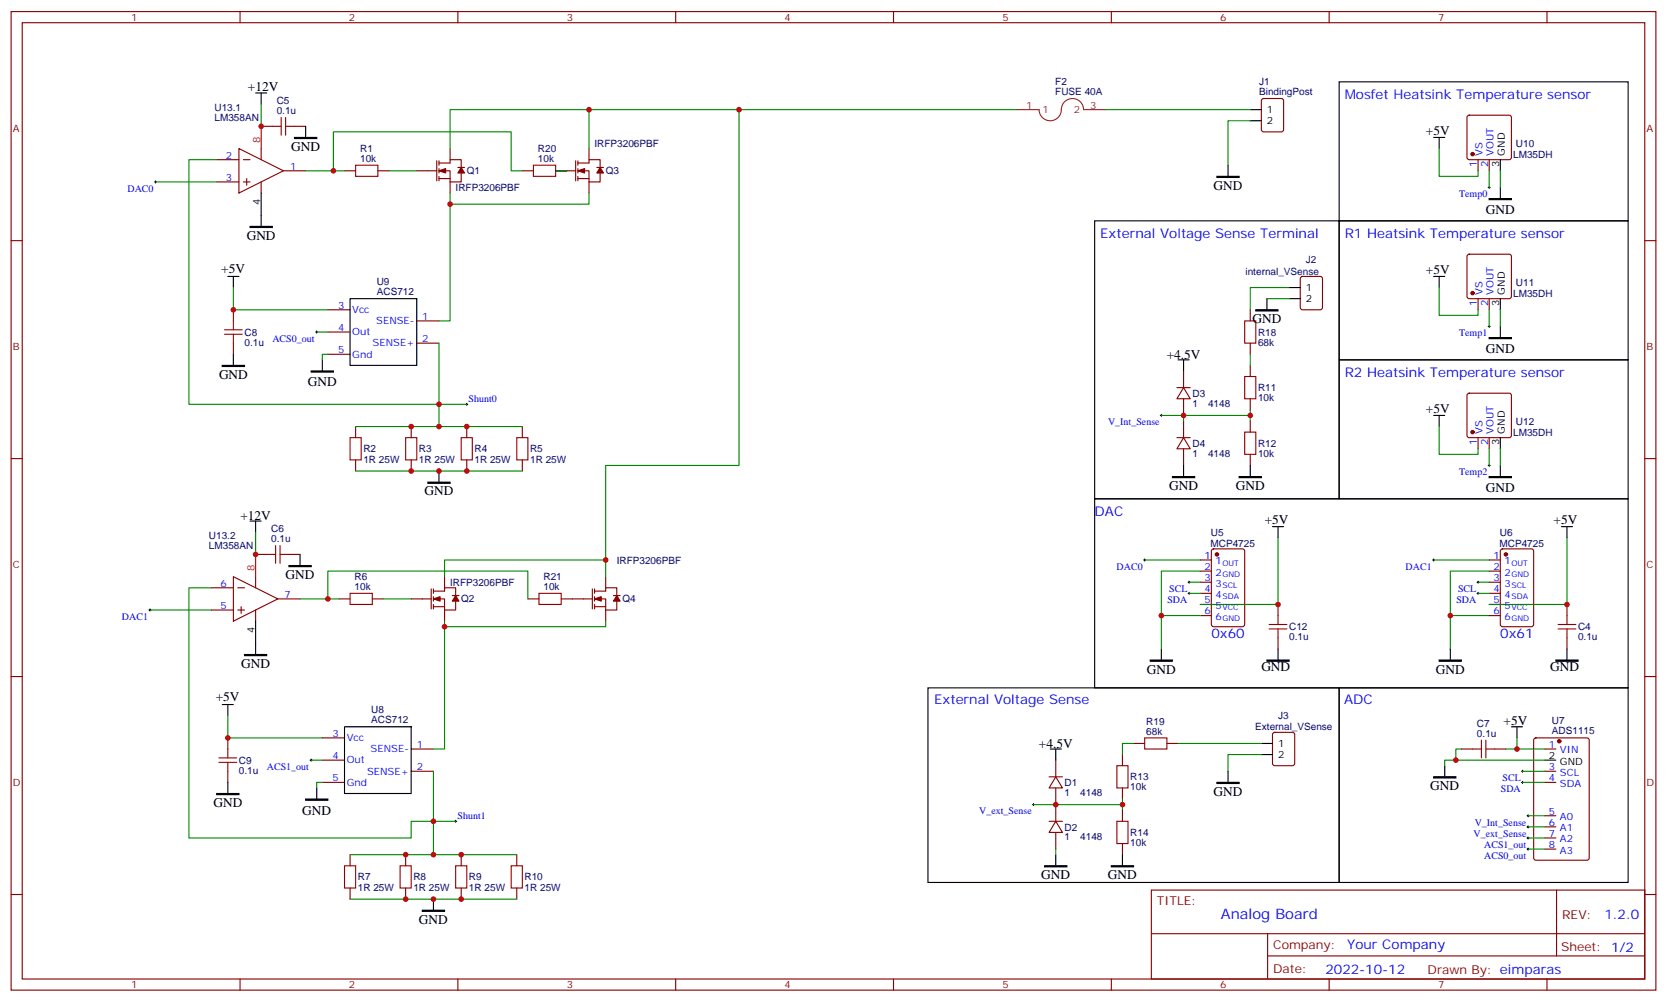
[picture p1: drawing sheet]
<svg xmlns="http://www.w3.org/2000/svg" width="529mm" height="318mm" viewBox="0 0 529 318" stroke-linecap="round" stroke-linejoin="round" font-family="sans-serif">
<g fill="none" stroke="#000" stroke-width=".35">
<path d="M81.1 29.5h3.6M82.9 29.5v3.5M396.9 34.8h3.5M396.9 38.3h3.5M425.1 26h91.7v44.1h-91.7zM97 40.1v3.5M389.8 52.4v3.6M455.1 43.6h3.5M456.8 43.6v3.5M476.2 50.7v3.5M476.2 59.5v3.5M82.9 61.2v10.6"/>
<path d="M347.5 70.1h77.6v88.2h-77.6zM425.1 70.1h91.7v44.1h-91.7zM72.3 87.7h3.5M74.1 87.7v3.5M111.1 94.8h21.2v21.1h-21.2zM402.2 94.8v3.5M409.2 91.2h3.5M409.2 94.8h3.5M455.1 87.7h3.5M456.8 87.7v3.5M476.2 94.8v3.5M74.1 112.4v3.5"/>
<path d="M102.3 114.2v3.5M373.9 114.2h3.6M375.7 114.2v3.5M425.1 114.2h91.7v44.1h-91.7zM476.2 103.6v3.5M455.1 131.8h3.5M456.8 131.8v3.5M476.2 138.9v3.5M139.3 149.4v3.6M347.5 158.3h169.3v59.9h-169.3zM375.7 147.7v3.5M396.9 147.7v3.5"/>
<path d="M476.2 147.7v3.5M79.4 165.3h3.5M81.1 165.3v3.5M95.2 175.9v3.5M403.9 167.1h3.6M405.7 167.1v3.5M495.7 167.1h3.5M497.4 167.1v3.5M81.1 197.1v10.5M294.6 218.2h130.5v61.8h-130.5zM368.7 205.9v3.5M405.7 205.9v3.5"/>
<path d="M425.1 218.2h91.7v61.8h-91.7zM460.4 205.9v3.5M497.4 205.9v3.5M70.6 223.5h3.5M72.3 223.5v3.5M109.4 230.6h21.1v21.1h-21.1zM333.4 237.6h3.5M335.1 237.6v3.6M400.4 235.9h3.5M400.4 239.4h3.5M479.8 230.6h3.5M481.5 230.6v3.5"/>
<path d="M72.3 248.2v3.5M100.5 250v3.5M389.8 244.7v3.5M458.6 242.9v3.6M490.4 241.2h3.5M335.1 271.1v3.6M356.3 271.1v3.6M137.6 285.3v3.5"/>
</g>
<g fill="#870000" stroke="#870000" stroke-width=".35">
<path d="M139.3 54.2l2.2-.7v1.4z"/>
<path d="M146.4 53.1l1.1 1.8h-2.2z"/>
<path d="M137.6 190l2.1-.7v1.4z"/>
<path d="M144.6 188.9l1.1 1.8h-2.1z"/>
<path d="M183.4 54.2l2.2-.7v1.4z"/>
<path d="M190.5 53.1l1.1 1.8h-2.2z"/>
<path d="M188.7 190l2.2-.7v1.4z"/>
<path d="M195.8 188.9l1 1.8h-2.1z"/>
<circle cx="494.9" cy="235.2" r=".53"/>
<circle cx="478" cy="175.9" r=".53"/>
<circle cx="467.4" cy="137.1" r=".53"/>
<circle cx="386.3" cy="175.9" r=".53"/>
<circle cx="467.4" cy="93" r=".53"/>
<circle cx="467.4" cy="48.9" r=".53"/>
</g>
<g fill="none" stroke="#870000" stroke-width=".35">
<path d="M3.5 3.7h522.1v310.4h-522.1zM7.1 7.2h515v303.4h-515zM76.2 3.7v3.5M145.3 3.7v3.5M214.5 3.7v3.5M283.6 3.7v3.5M352.8 3.7v3.5M421.9 3.7v3.5M491.1 3.7v3.5M400.6 31.5l.5-.2h5.7l.6 .4 .1 9.4-.5 .7h-5.9l-.6-.4-.1-9.4zM465.9 36.8l.5-.3h12.7l.5 .3 .2 .5v12.7l-.3 .5-.4 .2h-12.7l-.5-.3-.2-.4v-12.7zM68.8 50.7h7"/>
<path d="M68.8 57.7h7M75.8 47.1l14.2 7.1-14.2 7zM77.3 50.7h2.1M77.3 57.7h2.1M78.3 56.7v2.1M82.9 47.1v3.6M82.9 57.7v3.5M82.9 40.1h3.5M90 54.2h7M93.5 40.1h3.5M109.4 54.2h3.5M119.9 54.2h3.6"/>
<path d="M132.3 54.2h6.3M138.6 51v6.4M139.3 51.7h3.6v-1h3.5v2.4M139.3 54.2h3.6v3.5M139.3 56.7h3.6M139.3 51v1.4M139.3 53.5v1.4M139.3 56v1.4M142.9 47.1v3.6M142.9 57.7v3.5M145.3 53.1h2.2M146.4 54.9v2.8h-3.5"/>
<path d="M165.8 54.2h3.5M176.4 54.2h6.3M182.7 51v6.4M183.4 51.7h3.6v-1h3.5v2.4M183.4 54.2h3.6v3.5M183.4 56.7h3.6M183.4 51v1.4M183.4 53.5v1.4M183.4 56v1.4M187 47.1v3.6M187 57.7v3.5M189.4 53.1h2.2"/>
<path d="M190.5 54.9v2.8h-3.5M469.2 50.7v3.5M472.7 50.7v3.5M3.5 76.4h3.6M522.1 76.4h3.5M74.1 98.3v3.5M104.1 98.3h7M396.9 98.3v3.5M413 87.9l.5-.2h5.6l.7 .4v9.5l-.5 .6-5.8 .1-.7-.5-.1-9.4zM465.9 80.9l.5-.3h12.7l.5 .3 .2 .5v12.7l-.3 .4-.4 .3h-12.7l-.5-.3-.2-.4v-12.7zM469.2 94.8v3.5M472.7 94.8v3.5"/>
<path d="M74.1 108.9v3.5M104.1 105.3h7M104.1 112.4h7M132.3 101.8h7M132.3 108.9h7M375.7 117.7v5.3M396.9 108.9v3.5M396.9 115.9v3.6M112.9 135.3v3.6M130.5 135.3v3.6M148.2 135.3v3.6M165.8 135.3v3.6"/>
<path d="M373.6 123h4.2M373.6 138.9h4.2M375.7 123l2.1 3.5h-4.2zM375.7 138.9l2.1 3.5h-4.2zM375.7 126.5v5.3M375.7 133.6v5.3M396.9 126.5v3.5M396.9 133.6v3.5M465.9 124.9l.5-.2h12.7l.5 .2 .2 .5v12.7l-.3 .5-.4 .3h-12.7l-.5-.3-.2-.5v-12.7zM469.2 138.9v3.5M472.7 138.9v3.5M3.5 145.5h3.6"/>
<path d="M112.9 145.9v3.5M130.5 145.9v3.5M148.2 145.9v3.5M165.8 145.9v3.5M375.7 142.4v5.3M396.9 144.1v3.6M522.1 145.5h3.5M81.1 175.9h3.6M91.7 175.9h3.5M381 177.7h3.5M384.8 174.3l.4-.2h9.2l.7 .5v23.5l-.5 .7h-9.4l-.6-.4-.1-23.6zM472.7 177.7h3.5"/>
<path d="M476.5 174.3l.5-.2h9.1l.7 .5v23.5l-.4 .7h-9.4l-.7-.4-.1-23.6zM67 186.5h7.1M67 193.5h7.1M74.1 183l14.1 7-14.1 7.1zM75.5 186.5h2.1M75.5 193.5h2.1M76.6 192.5v2.1M81.1 183v3.5M81.1 193.5v3.6M88.2 190h7M107.6 190h3.5M118.2 190h3.5"/>
<path d="M130.5 190h6.4M136.9 186.8v6.4M137.6 187.5h3.5v-1h3.5v2.4M137.6 190h3.5v3.5M137.6 192.5h3.5M137.6 186.8v1.4M137.6 189.3v1.4M137.6 191.8v1.4M141.1 183v3.5M141.1 193.5v3.6M143.6 188.9h2.1M144.6 190.7v2.8h-3.5"/>
<path d="M167.6 190h3.5M178.2 190h9.8M188 186.8v6.4M188.7 187.5h3.6v-1h3.5v2.4M188.7 190h3.6v3.5M188.7 192.5h3.6M188.7 186.8v1.4M188.7 189.3v1.4M188.7 191.8v1.4M192.3 183v3.5M192.3 193.5v3.6M194.7 188.9h2.1"/>
<path d="M195.8 190.7v2.8h-3.5M381 181.2h3.5M381 184.7h3.5M381 188.2h3.5M381 191.8h3.5M381 195.3h3.5M405.7 191.8v3.5M472.7 181.2h3.5M472.7 184.7h3.5M472.7 188.2h3.5M472.7 191.8h3.5M472.7 195.3h3.5"/>
<path d="M497.4 191.8v3.5M3.5 214.6h3.6M405.7 202.4v3.5M497.4 202.4v3.5M522.1 214.6h3.5M72.3 234.1v3.5M102.3 234.1h7.1M130.5 237.6h7.1M356.3 239.4v3.5M359.8 235.9h3.6M370.4 235.9h3.5M404.2 232.5l.4-.2h5.7l.6 .5 .1 9.4-.5 .7h-5.9l-.6-.4-.1-9.5z"/>
<path d="M463.9 237.6h3.5M474.5 237.6h3.5M487.1 234.3l.4-.2h16.3l.6 .4 .1 37.7-.5 .7h-16.5l-.6-.5-.1-37.6zM490.4 237.6h3.5M72.3 244.7v3.5M102.3 248.2h7.1M102.3 241.2h7.1M130.5 244.7h7.1M333 246.5h4.3M335.1 246.5l2.2 3.5h-4.3zM335.1 241.2v5.3M335.1 250v10.6"/>
<path d="M356.3 250v3.5M356.3 257v3.6M490.4 244.7h3.5M490.4 248.2h3.5M490.4 258.8h3.5M111.1 271.1v3.6M128.8 271.1v3.6M146.4 271.1v3.6M164 271.1v3.6M333 260.6h4.3M335.1 260.6l2.2 3.5h-4.3zM335.1 264.1v5.3"/>
<path d="M356.3 267.6v3.5M490.4 262.3h3.5M490.4 265.9h3.5M490.4 269.4h3.5M3.5 283.8h3.6M111.1 281.7v3.6M128.8 281.7v3.6M146.4 281.7v3.6M164 281.7v3.6M365.5 282.4h156.6v28.2h-156.6zM365.5 296.2h156.5M402.4 296.2v14.1"/>
<path d="M494.1 282.4v20.9M522.1 283.8h3.5M76.2 310.6v3.5M145.3 310.6v3.5M214.5 310.6v3.5M283.6 310.6v3.5M352.8 310.6v3.5M402.4 303.3h119.6M421.9 310.6v3.5M491.1 310.6v3.5"/>
</g>
<path d="M82.9 40.1v7M81.1 175.9v7.1" fill="none" stroke="#f00" stroke-width=".35"/>
<g fill="none" stroke="#a10000" stroke-width=".35">
<path d="M89.3 37.3v5.6M90.7 37.3v5.6M86.4 40.1h2.9M90.7 40.1h2.8M112.9 52.4h7v3.6h-7zM169.3 52.4h7.1v3.6h-7.1zM71.3 106h5.6M71.3 104.6h5.6M74.1 101.8v2.8M74.1 106v2.9M395.1 101.8h3.5v7.1h-3.5zM395.1 119.5h3.5v7h-3.5z"/>
<path d="M111.1 138.9h3.6v7h-3.6zM128.8 138.9h3.5v7h-3.5zM146.4 138.9h3.5v7h-3.5zM164 138.9h3.6v7h-3.6zM395.1 137.1h3.5v7h-3.5zM84.7 175.9h2.8M87.5 173.1v5.6M88.9 173.1v5.6M88.9 175.9h2.8M111.1 188.2h7.1v3.6h-7.1zM171.1 188.2h7.1v3.6h-7.1zM402.9 199.5h5.6"/>
<path d="M402.9 198.1h5.6M405.7 195.3v2.8M405.7 199.5v2.9M494.6 199.5h5.6M494.6 198.1h5.6M497.4 195.3v2.8M497.4 199.5v2.9M72.3 237.6v2.9M363.4 234.1h7v3.5h-7zM467.4 237.6h2.9M470.3 234.8v5.7M471.7 237.6h2.8"/>
<path d="M471.7 234.8v5.7M69.5 241.9h5.6M69.5 240.5h5.6M72.3 241.9v2.8M354.5 242.9h3.6v7.1h-3.6zM109.4 274.7h3.5v7h-3.5zM127 274.7h3.5v7h-3.5zM144.6 274.7h3.6v7h-3.6zM162.3 274.7h3.5v7h-3.5zM354.5 260.6h3.6v7h-3.6z"/>
</g>
<path d="M322.8 34.8h7a3.6 3.6 0 0 0 4 3.5 3.6 3.6 0 0 0 3.2-4.2 3.5 3.5 0 0 1 3.8-2.8 3.5 3.5 0 0 1 3.2 3.5h7" fill="none" stroke="#8c2424" stroke-width=".35"/>
<g fill="none" stroke="#000" stroke-width=".32">
<path d="M49 57.7h.7M49.4 57.4v.7M472.4 59.5h.7M472.7 59.1v.7M100.2 105.3h.7M100.5 105v.7M472.4 103.6h.7M472.7 103.2v.7M147.8 128.3h.7M148.2 127.9v.7M368.3 131.8h.7M368.7 131.4v.8"/>
<path d="M472.4 147.7h.7M472.7 147.3v.7M363 177.7h.7M363.4 177.3v.7M454.7 177.7h.7M455.1 177.3v.7M47.3 193.5h.7M47.6 193.2v.7M377.1 188.2h.7M377.1 184.7h.7M377.5 184.4v.7M377.5 187.9v.7"/>
<path d="M468.8 188.2h.7M468.8 184.7h.7M469.2 184.4v.7M469.2 187.9v.7M98.4 241.2h.7M98.8 240.8v.7M327.7 255.3h.7M328.1 254.9v.7M483 244.7h.7M483 248.2h.7M483.3 244.3v.7M483.3 247.9v.7"/>
<path d="M484.7 258.8h.7M485.1 258.4v.8M144.3 260.6h.7M144.6 260.2v.7M484.7 265.9h.7M484.7 262.3h.7M484.7 269.4h.7M485.1 262v.7M485.1 265.5v.7M485.1 269v.7"/>
</g>
<g fill="#000" stroke="#000" stroke-width=".35">
<path d="M93.5 43.6h7v.4h-7zM386.3 56h7v.3h-7zM79.4 71.8h7v.4h-7zM472.7 63h7.1v.4h-7.1zM398.6 98.3h7.1v.3h-7.1zM70.6 115.9h7v.4h-7zM98.8 117.7h7v.3h-7zM472.7 107.1h7.1v.4h-7.1zM135.8 153h7.1v.3h-7.1zM372.2 151.2h7v.4h-7zM393.3 151.2h7.1v.4h-7.1zM472.7 151.2h7.1v.4h-7.1z"/>
<path d="M91.7 179.4h7.1v.4h-7.1zM77.6 207.6h7.1v.4h-7.1zM365.1 209.4h7.1v.4h-7.1zM402.2 209.4h7v.4h-7zM456.8 209.4h7.1v.4h-7.1zM493.9 209.4h7v.4h-7zM68.8 251.7h7v.4h-7zM97 253.5h7.1v.4h-7.1zM386.3 248.2h7v.4h-7zM455.1 246.5h7v.3h-7zM331.6 274.7h7.1v.3h-7.1zM352.8 274.7h7v.3h-7z"/>
<path d="M134.1 288.8h7v.3h-7z"/>
</g>
<g fill="none" stroke="#008700" stroke-width=".35">
<path d="M82.9 33v7.1M187 34.8v12.3M234.6 34.8v112.9h-42.3v30M322.8 34.8h-179.9v12.3M351 34.8h45.9M396.9 38.3h-7.1v14.1M49.4 57.7h19.4M68.8 50.7h-8.8v77.6h88.2M97 54.2h12.4M105.8 54.2v-12.4h56.5v12.4h3.5M123.5 54.2h8.8M176.4 54.2h3.5"/>
<path d="M456.8 47.1v8.9h12.4v-1.8M472.7 54.2v5.3M476.2 54.2v5.3M142.9 61.2v3.6M187 61.2v3.6h-44.1v37h-3.6M74.1 91.2v7.1h30M402.2 94.8h7M409.2 91.2h-12.3v7.1M456.8 91.2v8.8h12.4v-1.7M472.7 98.3v5.3M476.2 98.3v5.3M100.5 105.3h3.6"/>
<path d="M104.1 112.4h-1.8v1.8M139.3 108.9v26.4M396.9 112.4v3.5M112.9 135.3h52.9M368.7 131.8h28.2M375.7 131.8v1.8M396.9 130v3.6M456.8 135.3v8.8h12.4v-1.7M112.9 149.4h52.9M472.7 142.4v5.3M476.2 142.4v5.3M81.1 168.8v7.1"/>
<path d="M363.4 177.7h17.6M405.7 170.6v21.2h-24.7M455.1 177.7h17.6M497.4 170.6v21.2h-24.7M47.6 193.5h19.4M67 186.5h-7v79.4h70.5v-5.3h14.1M95.2 190h12.4M104.1 190v-8.8h63.5v8.8M121.7 190h8.8M141.1 183v-5.3h51.2v5.3M141.1 197.1v1.7M192.3 197.1v1.7h-51.2v38.8h-3.5"/>
<path d="M377.5 184.7h3.5M377.5 188.2h3.5M381 181.2h-12.3v14.1M381 195.3h-12.3v10.6M469.2 184.7h3.5M469.2 188.2h3.5M472.7 195.3h-12.3v10.6M472.7 181.2h-12.3v14.1M72.3 227v7.1h30M359.8 235.9h-3.5v3.5M373.9 235.9h26.5M400.4 239.4h-10.6v5.3"/>
<path d="M463.9 237.6h-1.8v3.6M478 237.6h3.5M481.5 234.1v3.5h8.9M98.8 241.2h3.5M102.3 248.2h-1.8v1.8M137.6 244.7v26.4M328.1 255.3h28.2M356.3 253.5v3.5M483.3 244.7h7.1M483.3 248.2h7.1M485.1 258.8h5.3M490.4 241.2h-31.8v1.7"/>
<path d="M111.1 271.1h52.9M335.1 269.4v1.7M485.1 265.9h5.3M485.1 262.3h5.3M485.1 269.4h5.3M111.1 285.3h52.9"/>
</g>
<g fill="#c00">
<circle cx="481.5" cy="237.6" r=".88"/>
<circle cx="82.9" cy="40.1" r=".88"/>
<circle cx="497.4" cy="191.8" r=".88"/>
<circle cx="460.4" cy="195.3" r=".88"/>
<circle cx="462.1" cy="241.2" r=".88"/>
<circle cx="368.7" cy="195.3" r=".88"/>
<circle cx="405.7" cy="191.8" r=".88"/>
<circle cx="130.5" cy="135.3" r=".88"/>
<circle cx="148.2" cy="135.3" r=".88"/>
<circle cx="74.1" cy="98.3" r=".88"/>
<circle cx="137.6" cy="285.3" r=".88"/>
<circle cx="72.3" cy="234.1" r=".88"/>
<circle cx="146.4" cy="271.1" r=".88"/>
<circle cx="146.4" cy="285.3" r=".88"/>
<circle cx="128.8" cy="285.3" r=".88"/>
<circle cx="128.8" cy="271.1" r=".88"/>
<circle cx="137.6" cy="271.1" r=".88"/>
<circle cx="81.1" cy="175.9" r=".88"/>
<circle cx="139.3" cy="135.3" r=".88"/>
<circle cx="356.3" cy="255.3" r=".88"/>
<circle cx="335.1" cy="255.3" r=".88"/>
<circle cx="396.9" cy="131.8" r=".88"/>
<circle cx="375.7" cy="131.8" r=".88"/>
<circle cx="139.3" cy="128.3" r=".88"/>
<circle cx="105.8" cy="54.2" r=".88"/>
<circle cx="137.6" cy="260.6" r=".88"/>
<circle cx="104.1" cy="190" r=".88"/>
<circle cx="130.5" cy="149.4" r=".88"/>
<circle cx="148.2" cy="149.4" r=".88"/>
<circle cx="139.3" cy="149.4" r=".88"/>
<circle cx="192.3" cy="177.7" r=".88"/>
<circle cx="141.1" cy="198.8" r=".88"/>
<circle cx="234.6" cy="34.8" r=".88"/>
<circle cx="187" cy="34.8" r=".88"/>
<circle cx="142.9" cy="64.8" r=".88"/>
</g>
<text font-size="4.6" fill="#00f" x="387.6" y="291.4">Analog Board</text>
<g font-size="4.2">
<text x="78.7" y="28.8">+12V</text>
<text x="92.4" y="47.8">GND</text>
<text x="452.6" y="42.9">+5V</text>
<text x="385.2" y="60.3">GND</text>
<text x="471.7" y="67.9">GND</text>
<text x="78.3" y="76.1">GND</text>
<text x="70.2" y="86.6">+5V</text>
<text x="452.6" y="87">+5V</text>
<text x="397.6" y="102.5">GND</text>
<text x="370.3" y="113.8">+4.5V</text>
<text x="471.7" y="112">GND</text>
<text x="69.5" y="120.3">GND</text>
<text x="97.7" y="122.6">GND</text>
<text x="452.6" y="131.1">+5V</text>
<text x="371.1" y="155.4">GND</text>
<text x="392.3" y="155.4">GND</text>
<text x="134.8" y="157.2">GND</text>
<text x="471.7" y="156.1">GND</text>
<text x="76.3" y="165">+12V</text>
<text x="401.5" y="166.4">+5V</text>
<text x="493.2" y="166.4">+5V</text>
<text x="90.7" y="183.7">GND</text>
<text x="76.6" y="211.9">GND</text>
<text x="364.1" y="213.7">GND</text>
<text x="400.4" y="212.9">GND</text>
<text x="455.8" y="213.7">GND</text>
<text x="492.1" y="212.9">GND</text>
<text x="68.5" y="222.5">+5V</text>
<text x="477.3" y="229.9">+5V</text>
<text x="329.8" y="237.3">+4.5V</text>
<text x="454" y="250.7">GND</text>
<text x="67.8" y="256.2">GND</text>
<text x="385.2" y="252.4">GND</text>
<text x="96" y="258.4">GND</text>
<text x="330.6" y="278.9">GND</text>
<text x="351.7" y="278.9">GND</text>
<text x="133" y="293">GND</text>
</g>
<g font-size="4.2" fill="#00f">
<text x="426.9" y="31.3">Mosfet Heatsink Temperature sensor</text>
<text x="349.2" y="75.4">External Voltage Sense Terminal</text>
<text x="426.9" y="75.4">R1 Heatsink Temperature sensor</text>
<text x="426.9" y="119.5">R2 Heatsink Temperature sensor</text>
<text x="347.5" y="163.5">DAC</text>
<text x="384.5" y="202.4">0x60</text>
<text x="476.2" y="202.4">0x61</text>
<text x="296.5" y="223.4">External Voltage Sense</text>
<text x="426.7" y="223.4">ADC</text>
<text x="509.3" y="291.6">1.2.0</text>
<text x="427.7" y="301.2">Your Company</text>
<text x="420.7" y="309">2022-10-12</text>
</g>
<g font-size="3.9" fill="#800">
<text x="367.2" y="287">TITLE:</text>
<text x="495.9" y="291.6">REV:</text>
<text x="404.1" y="301.2">Company:</text>
<text x="495.5" y="301.8">Sheet: 1/2</text>
<text x="404.1" y="308.8">Date:</text>
<text x="453.2" y="308.9">Drawn By: eimparas</text>
</g>
<g font-size="3.2" fill="#800">
<text x="41.6" y="6.7">1</text>
<text x="110.8" y="6.7">2</text>
<text x="179.9" y="6.7">3</text>
<text x="249.1" y="6.7">4</text>
<text x="318.2" y="6.7">5</text>
<text x="387.3" y="6.7">6</text>
<text x="456.5" y="6.7">7</text>
<text x="4.1" y="41.8">A</text>
<text x="522.6" y="41.8">A</text>
<text x="4.1" y="110.9">B</text>
<text x="522.6" y="110.9">B</text>
<text x="4.1" y="180.1">C</text>
<text x="522.6" y="180.1">C</text>
<text x="4.1" y="249.2">D</text>
<text x="522.6" y="249.2">D</text>
<text x="41.6" y="313.6">1</text>
<text x="110.8" y="313.6">2</text>
<text x="179.9" y="313.6">3</text>
<text x="249.1" y="313.6">4</text>
<text x="318.2" y="313.6">5</text>
<text x="387.3" y="313.6">6</text>
<text x="456.5" y="313.6">7</text>
</g>
<g font-size="3.2" fill="#000080">
<text x="335" y="27">F2</text>
<text x="399.7" y="27">J1</text>
<text x="68.1" y="35.1">U13.1</text>
<text x="87.9" y="33">C5</text>
<text x="335" y="30.1">FUSE 40A</text>
<text x="399.7" y="30.2">BindingPost</text>
<text x="68.1" y="38.3">LM358AN</text>
<text x="87.9" y="36.2">0.1u</text>
<text x="188.7" y="46.5">IRFP3206PBF</text>
<text x="481.2" y="46.5">U10</text>
<text x="114.3" y="51.4">10k</text>
<text x="114.3" y="48.2">R1</text>
<text x="170.8" y="51.4">10k</text>
<text x="170.8" y="48.2">R20</text>
<text x="480.3" y="50">LM35DH</text>
<text x="148.2" y="55.3">Q1</text>
<text x="192.3" y="55.3">Q3</text>
<text x="144.6" y="60.7">IRFP3206PBF</text>
<text x="414.5" y="83.6">J2</text>
<text x="395.4" y="87.1">internal_VSense</text>
<text x="119.6" y="93.7">ACS712</text>
<text x="119.6" y="90.5">U9</text>
<text x="480.3" y="94.1">LM35DH</text>
<text x="481.2" y="90.6">U11</text>
<text x="77.6" y="106.5">C8</text>
<text x="399.3" y="106.5">R18</text>
<text x="77.6" y="109.7">0.1u</text>
<text x="399.3" y="109.7">68k</text>
<text x="378.5" y="125.9">D3</text>
<text x="399.3" y="124.1">R11</text>
<text x="378.5" y="129">1</text>
<text x="383.5" y="129">4148</text>
<text x="399.3" y="127.3">10k</text>
<text x="481.2" y="134.7">U12</text>
<text x="115.4" y="143.5">R2</text>
<text x="133" y="143.5">R3</text>
<text x="150.6" y="143.5">R4</text>
<text x="168.3" y="143.5">R5</text>
<text x="378.5" y="141.8">D4</text>
<text x="399.3" y="141.8">R12</text>
<text x="480.3" y="138.2">LM35DH</text>
<text x="115.4" y="146.7">1R 25W</text>
<text x="133" y="146.7">1R 25W</text>
<text x="150.6" y="146.7">1R 25W</text>
<text x="168.3" y="146.7">1R 25W</text>
<text x="378.5" y="144.9">1</text>
<text x="383.5" y="144.9">4148</text>
<text x="399.3" y="144.9">10k</text>
<text x="66.3" y="171">U13.2</text>
<text x="86.1" y="172">0.1u</text>
<text x="86.1" y="168.8">C6</text>
<text x="384.3" y="173.5">MCP4725</text>
<text x="384.4" y="169.9">U5</text>
<text x="476" y="173.5">MCP4725</text>
<text x="476.1" y="169.9">U6</text>
<text x="66.3" y="174.1">LM358AN</text>
<text x="195.8" y="178.8">IRFP3206PBF</text>
<text x="112.6" y="184">R6</text>
<text x="142.8" y="185.9">IRFP3206PBF</text>
<text x="172.5" y="184">R21</text>
<text x="112.6" y="187.2">10k</text>
<text x="146.4" y="191.1">Q2</text>
<text x="172.5" y="187.2">10k</text>
<text x="197.6" y="191.1">Q4</text>
<text x="409.2" y="203.2">0.1u</text>
<text x="409.2" y="199.9">C12</text>
<text x="500.9" y="203.2">0.1u</text>
<text x="500.9" y="199.9">C4</text>
<text x="117.8" y="226.3">U8</text>
<text x="117.8" y="229.5">ACS712</text>
<text x="363.9" y="233">68k</text>
<text x="363.9" y="229.9">R19</text>
<text x="398.5" y="231.7">External_VSense</text>
<text x="405.7" y="228.2">J3</text>
<text x="468.9" y="233.8">0.1u</text>
<text x="468.9" y="230.6">C7</text>
<text x="492.6" y="232.9">ADS1115</text>
<text x="492.6" y="229.7">U7</text>
<text x="75.8" y="245.5">0.1u</text>
<text x="75.8" y="242.3">C9</text>
<text x="338" y="249.4">D1</text>
<text x="358.8" y="250.8">10k</text>
<text x="358.8" y="247.6">R13</text>
<text x="338" y="252.5">1</text>
<text x="342.9" y="252.5">4148</text>
<text x="338" y="263.5">D2</text>
<text x="338" y="266.6">1</text>
<text x="342.9" y="266.6">4148</text>
<text x="358.8" y="268.4">10k</text>
<text x="358.8" y="265.2">R14</text>
<text x="113.6" y="279.3">R7</text>
<text x="131.2" y="279.3">R8</text>
<text x="148.9" y="279.3">R9</text>
<text x="166.5" y="279.3">R10</text>
<text x="113.6" y="282.6">1R 25W</text>
<text x="131.2" y="282.6">1R 25W</text>
<text x="148.9" y="282.6">1R 25W</text>
<text x="166.5" y="282.6">1R 25W</text>
</g>
<g font-size="3.2" fill="#8d2323">
<text x="325.7" y="34.4">1</text>
<text x="330.9" y="35.8">1</text>
<text x="340.9" y="35.8">2</text>
<text x="346.1" y="34.4">3</text>
</g>
<g font-size="3.2">
<text x="402.2" y="35.8">1</text>
<text x="402.2" y="39.4">2</text>
<text x="475.9" y="52.9" transform="rotate(-90 475.9 52.9)">3</text>
<text x="477.7" y="49.4" transform="rotate(-90 477.7 49.4)">GND</text>
<text x="82.5" y="65" transform="rotate(-90 82.5 65)">4</text>
<text x="414.5" y="92.3">1</text>
<text x="414.5" y="95.8">2</text>
<text x="477.7" y="93.5" transform="rotate(-90 477.7 93.5)">GND</text>
<text x="475.9" y="96.9" transform="rotate(-90 475.9 96.9)">3</text>
<text x="477.7" y="137.5" transform="rotate(-90 477.7 137.5)">GND</text>
<text x="475.9" y="141" transform="rotate(-90 475.9 141)">3</text>
<text x="80.8" y="200.8" transform="rotate(-90 80.8 200.8)">4</text>
<text x="405.7" y="236.9">1</text>
<text x="405.7" y="240.5">2</text>
<text x="491.7" y="240.8">2</text>
<text x="495.2" y="242.6">GND</text>
</g>
<g font-size="3.2" fill="#f00">
<text x="82.5" y="45.4" transform="rotate(-90 82.5 45.4)">8</text>
<text x="80.8" y="181.2" transform="rotate(-90 80.8 181.2)">8</text>
</g>
<g font-size="3.2" fill="#00f">
<text x="71.7" y="50.3">2</text>
<text x="92.1" y="53.8">1</text>
<text x="468.8" y="52.9" transform="rotate(-90 468.8 52.9)">1</text>
<text x="470.6" y="49.4" transform="rotate(-90 470.6 49.4)">VS</text>
<text x="472.4" y="52.9" transform="rotate(-90 472.4 52.9)">2</text>
<text x="474.1" y="49.4" transform="rotate(-90 474.1 49.4)">VOUT</text>
<text x="71.7" y="57.4">3</text>
<text x="40.5" y="60.9">DAC0</text>
<text x="463.2" y="62.6">Temp0</text>
<text x="470.6" y="93.5" transform="rotate(-90 470.6 93.5)">VS</text>
<text x="474.1" y="93.5" transform="rotate(-90 474.1 93.5)">VOUT</text>
<text x="107.3" y="97.9">3</text>
<text x="111.8" y="99.3">Vcc</text>
<text x="134.1" y="101.5">1</text>
<text x="468.8" y="96.9" transform="rotate(-90 468.8 96.9)">1</text>
<text x="472.4" y="96.9" transform="rotate(-90 472.4 96.9)">2</text>
<text x="107.3" y="105">4</text>
<text x="111.8" y="106.4">Out</text>
<text x="119.4" y="102.9">SENSE-</text>
<text x="463.2" y="106.7">Temp1</text>
<text x="86.5" y="108.5">ACS0_out</text>
<text x="107.3" y="112">5</text>
<text x="111.8" y="113.5">Gnd</text>
<text x="118.3" y="109.9">SENSE+</text>
<text x="134.1" y="108.5">2</text>
<text x="148.7" y="127.4">Shunt0</text>
<text x="351.7" y="134.9">V_Int_Sense</text>
<text x="470.6" y="137.5" transform="rotate(-90 470.6 137.5)">VS</text>
<text x="474.1" y="137.5" transform="rotate(-90 474.1 137.5)">VOUT</text>
<text x="468.8" y="141" transform="rotate(-90 468.8 141)">1</text>
<text x="472.4" y="141" transform="rotate(-90 472.4 141)">2</text>
<text x="463.2" y="150.8">Temp2</text>
<text x="382.3" y="177.3">1</text>
<text x="385.8" y="179.1">1</text>
<text x="474.1" y="177.3">1</text>
<text x="477.6" y="179.1">1</text>
<text x="354.5" y="180.8">DAC0</text>
<text x="382.3" y="180.8">2</text>
<text x="382.3" y="184.4">3</text>
<text x="385.8" y="182.6">2</text>
<text x="446.2" y="180.8">DAC1</text>
<text x="474.1" y="180.8">2</text>
<text x="474.1" y="184.4">3</text>
<text x="477.6" y="182.6">2</text>
<text x="69.9" y="186.1">6</text>
<text x="90.3" y="189.7">7</text>
<text x="370.6" y="191.3">SDA</text>
<text x="371.1" y="187.8">SCL</text>
<text x="382.3" y="187.9">4</text>
<text x="382.3" y="191.4">5</text>
<text x="385.8" y="186.1">3</text>
<text x="385.8" y="189.7">4</text>
<text x="462.3" y="191.3">SDA</text>
<text x="462.8" y="187.8">SCL</text>
<text x="474.1" y="187.9">4</text>
<text x="474.1" y="191.4">5</text>
<text x="477.6" y="186.1">3</text>
<text x="477.6" y="189.7">4</text>
<text x="38.7" y="196.7">DAC1</text>
<text x="69.9" y="193.2">5</text>
<text x="382.3" y="194.9">6</text>
<text x="385.8" y="193.2">5</text>
<text x="385.8" y="196.7">6</text>
<text x="474.1" y="194.9">6</text>
<text x="477.6" y="193.2">5</text>
<text x="477.6" y="196.7">6</text>
<text x="105.6" y="233.8">3</text>
<text x="110.1" y="235.2">Vcc</text>
<text x="117.7" y="238.7">SENSE-</text>
<text x="132.3" y="237.3">1</text>
<text x="491.7" y="237.3">1</text>
<text x="495.2" y="239">VIN</text>
<text x="84.7" y="244.3">ACS1_out</text>
<text x="105.6" y="240.8">4</text>
<text x="110.1" y="242.2">Out</text>
<text x="116.5" y="245.7">SENSE+</text>
<text x="132.3" y="244.3">2</text>
<text x="491.7" y="244.3">3</text>
<text x="105.6" y="247.9">5</text>
<text x="110.1" y="249.3">Gnd</text>
<text x="476.4" y="251.3">SDA</text>
<text x="477" y="247.8">SCL</text>
<text x="491.7" y="247.9">4</text>
<text x="495.2" y="246.1">SCL</text>
<text x="495.2" y="249.6">SDA</text>
<text x="145.2" y="259.7">Shunt1</text>
<text x="310.8" y="258.4">V_ext_Sense</text>
<text x="468.1" y="261.9">V_Int_Sense</text>
<text x="491.7" y="258.4">5</text>
<text x="491.7" y="262">6</text>
<text x="495.2" y="260.2">A0</text>
<text x="495.2" y="263.7">A1</text>
<text x="467.8" y="265.4">V_ext_Sense</text>
<text x="471.1" y="269">ACS1_out</text>
<text x="491.7" y="265.5">7</text>
<text x="491.7" y="269">8</text>
<text x="495.2" y="267.3">A2</text>
<text x="471.1" y="272.5">ACS0_out</text>
<text x="495.2" y="270.8">A3</text>
</g>
<g font-size="2.5" fill="#00f">
<text x="388.1" y="179.4">OUT</text>
<text x="479.8" y="179.4">OUT</text>
<text x="388.1" y="183">GND</text>
<text x="479.8" y="183">GND</text>
<text x="388.1" y="190">SDA</text>
<text x="388.1" y="186.5">SCL</text>
<text x="479.8" y="190">SDA</text>
<text x="479.8" y="186.5">SCL</text>
<text x="388.1" y="193.5">VCC</text>
<text x="388.1" y="197.1">GND</text>
<text x="479.8" y="193.5">VCC</text>
<text x="479.8" y="197.1">GND</text>
</g>
</svg>
